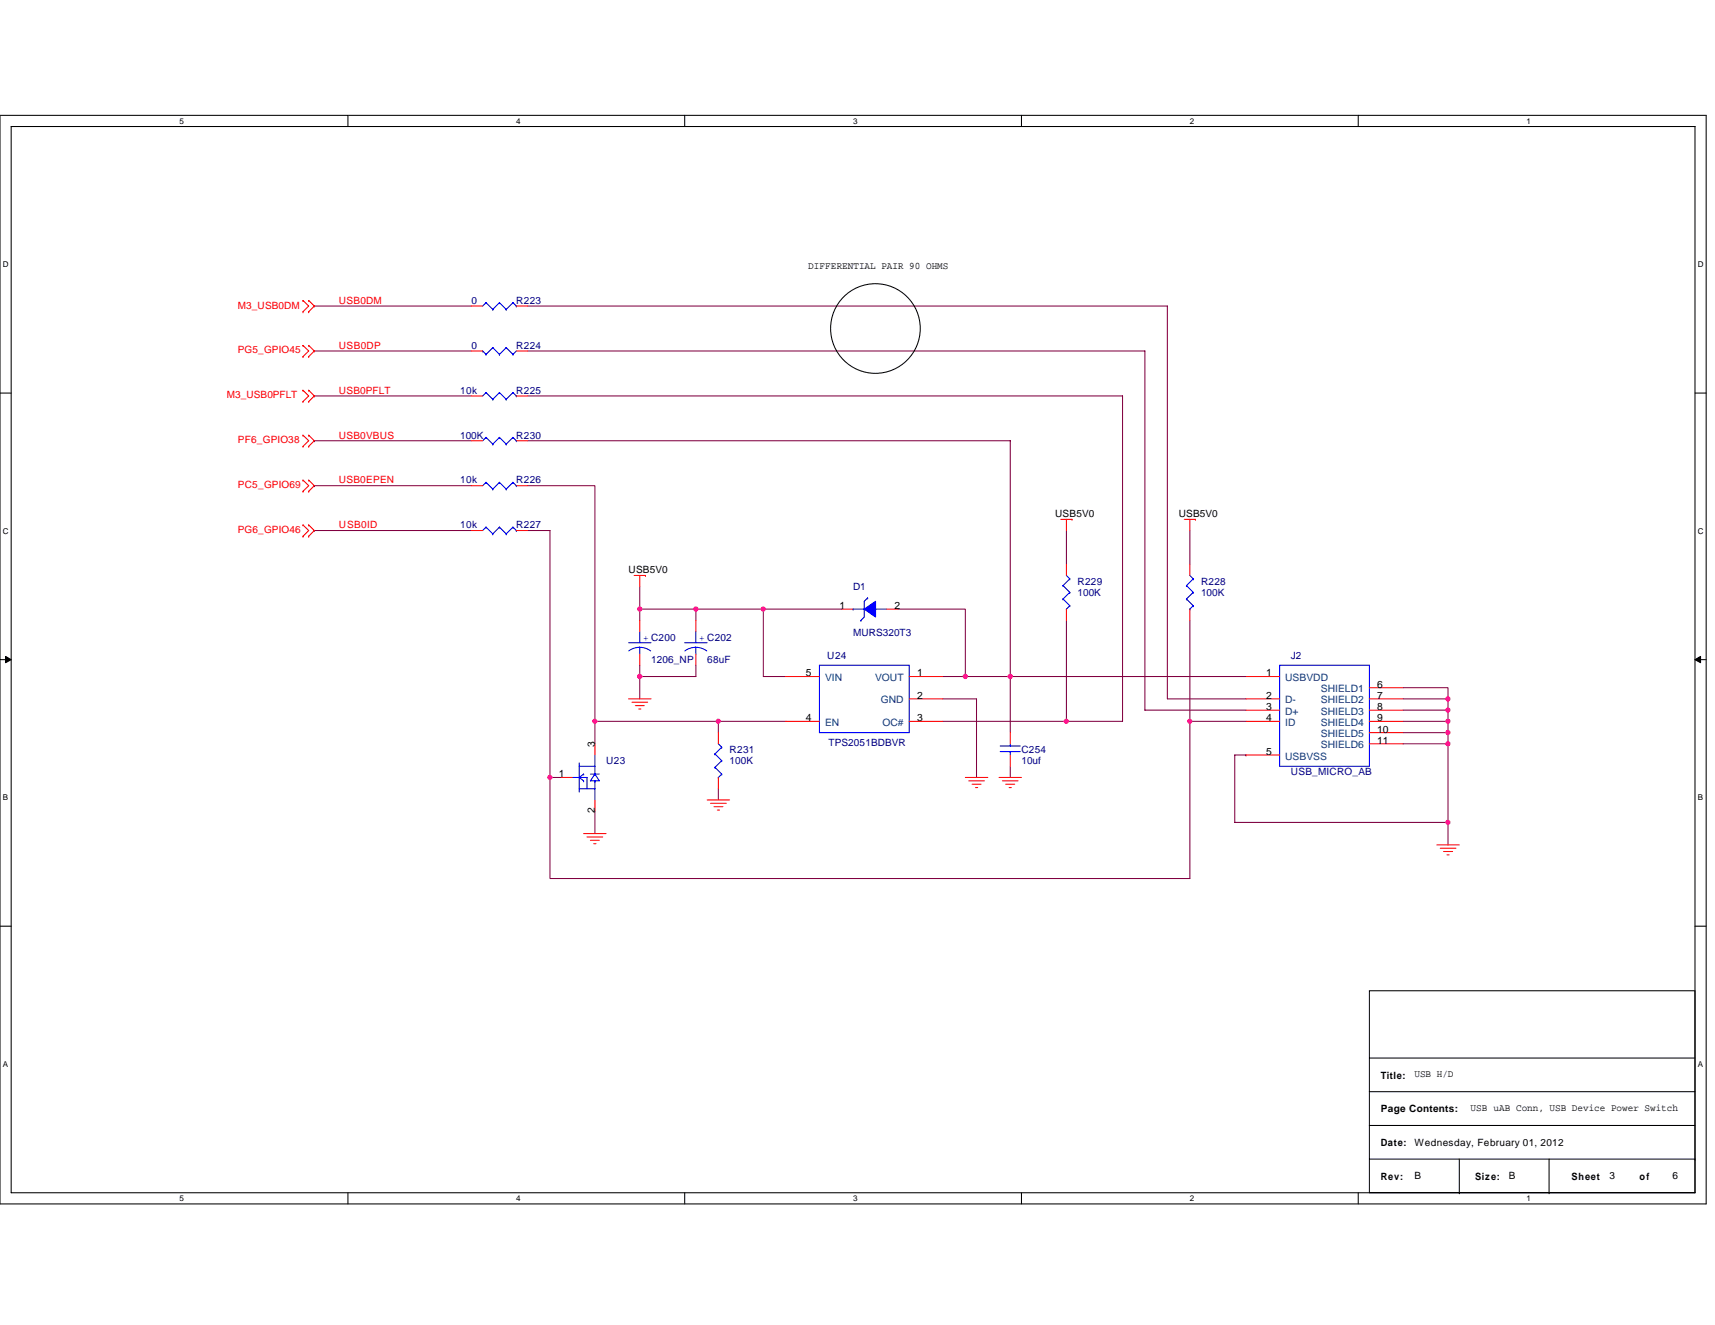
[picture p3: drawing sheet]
<svg xmlns="http://www.w3.org/2000/svg" width="279mm" height="216mm" viewBox="0 0 279 216" stroke-linecap="round" stroke-linejoin="round" font-family="sans-serif">
<path d="M0 18.8h278v177.4h-278zM1.8 20.6h274.3v173.8h-274.3z" fill="none" stroke="#000" stroke-width=".17"/>
<g fill="#fff">
<path d="M29.3 19h.7v1.4h-.7z"/>
<path d="M29.3 194.5h.7v1.5h-.7z"/>
</g>
<path d="M56.7 18.8v1.8M56.7 194.4v1.8" fill="none" stroke="#000" stroke-width=".17"/>
<g fill="#fff">
<path d="M84.1 19h.7v1.4h-.7z"/>
<path d="M84.1 194.5h.7v1.5h-.7z"/>
</g>
<path d="M111.5 18.8v1.8M111.5 194.4v1.8" fill="none" stroke="#000" stroke-width=".17"/>
<g fill="#fff">
<path d="M139 19h.7v1.4h-.7z"/>
<path d="M139 194.5h.7v1.5h-.7z"/>
</g>
<path d="M166.4 18.8v1.8M166.4 194.4v1.8" fill="none" stroke="#000" stroke-width=".17"/>
<g fill="#fff">
<path d="M193.8 19h.8v1.4h-.8z"/>
<path d="M193.8 194.5h.8v1.5h-.8z"/>
</g>
<path d="M221.3 18.8v1.8M221.3 194.4v1.8" fill="none" stroke="#000" stroke-width=".17"/>
<g fill="#fff">
<path d="M248.7 19h.7v1.4h-.7z"/>
<path d="M248.7 194.5h.7v1.5h-.7z"/>
<path d="M.5 42.3h.9v1.5h-.9z"/>
<path d="M276.6 42.3h1v1.5h-1z"/>
<path d="M.5 85.8h.9v1.4h-.9z"/>
<path d="M276.6 85.8h1v1.4h-1z"/>
</g>
<path d="M0 64.1h1.8M276.1 64.1h1.9" fill="none" stroke="#000" stroke-width=".17"/>
<g fill="#fff">
<path d="M.5 129.2h.8v1.5h-.8z"/>
<path d="M276.6 129.2h.9v1.5h-.9z"/>
</g>
<path d="M0 107.5h1.8M276.1 107.5h1.9" fill="none" stroke="#000" stroke-width=".17"/>
<path d="M.9 107l.9 .5-.9 .5zM276.1 107.5l1-.5v1z" fill="#000" stroke="#000" stroke-width=".16"/>
<g fill="#fff">
<path d="M.5 172.6h.8v1.5h-.8z"/>
<path d="M276.6 172.6h.9v1.5h-.9z"/>
</g>
<g fill="none" stroke="#000" stroke-width=".17">
<path d="M0 150.9h1.8M276.1 150.9h1.9M223.1 161.4h53v33h-53zM223.1 172.4h53M223.1 177.9h53M223.1 183.4h53M223.1 188.9h53M237.7 194.4h.1M237.7 188.9v5.5M252.4 194.4h.1M252.4 188.9v5.5M276.1 188.9h.1"/>
<circle cx="142.6" cy="53.5" r="7.3"/>
</g>
<g fill="none" stroke="#800040" stroke-width=".17">
<path d="M51.2 57.2h.1M51.2 49.9h.1M51.2 57.2h25.6M51.2 49.9h25.6M85.9 49.9h104.3v64h12.8M85.9 57.2h100.6v58.5h16.5M51.2 71.8h.1M51.2 64.5h.1M51.2 79.1h.1M51.2 71.8h25.6M51.2 64.5h25.6M51.2 79.1h25.6"/>
<path d="M85.9 79.1h11v38.4M85.9 64.5h97v53h-9.2M85.9 71.8h78.7v38.4M51.2 86.4h.1M51.2 86.4h25.6M85.9 86.4h3.7v40.3M104.2 99.3h9.2v1.8M104.2 95.6v3.7M104.2 99.3v1.8M113.4 99.3h11M124.4 99.3v10.9h3.6M124.4 99.3h12.8"/>
<path d="M146.3 99.3h11v10.9M173.7 86.4v5.5M193.8 86.4v5.5M96.9 117.5v3.7M96.9 117.5h20.1M104.2 110.2v3.7M104.2 108.4v1.8M113.4 108.4v1.8h-9.2M117 117.5h11M117 117.5v1.9M153.6 113.9h5.5v12.8M153.6 110.2h3.7"/>
<path d="M153.6 117.5h20.1M157.3 110.2h7.3M164.6 110.2v9.2M164.6 110.2h38.4M173.7 101.1v16.4M193.8 117.5v25.7h-104.2v-16.5M193.8 101.1v16.4h9.2M228.6 112.1h7.3v1.8M228.6 113.9h7.3v1.8M228.6 115.7h7.3v1.8M228.6 117.5h7.3v1.9M228.6 119.4h7.3v1.8"/>
<path d="M89.6 126.7h1.8M96.9 132.2v3.6M117 128.5v1.8M164.6 124.9v1.8M203 123h-1.8v11h34.7M203 123h.1M228.6 121.2h7.3v12.8M235.9 134v3.7"/>
</g>
<g fill="none" stroke="#f00" stroke-width=".17">
<path d="M49.4 49h.1M49.4 50.8h.1M49.4 56.3h.1M49.4 58.1h.1M49.4 49l.9 .9-.9 .9M49.4 56.3l.9 .9-.9 .9M50.3 50.8h.1M50.3 49h.1M50.3 58.1h.1M50.3 56.3h.1M50.3 49l.9 .9-.9 .9M50.3 56.3l.9 .9-.9 .9"/>
<path d="M76.8 57.2h1.8M76.8 49.9h1.8M84.1 57.2h1.8M84.1 49.9h1.8M49.4 70.9h.1M49.4 72.7h.1M49.4 78.2h.1M49.4 63.6h.1M49.4 65.4h.1M49.4 70.9l.9 .9-.9 .9M49.4 78.2l.9 .9-.9 1M49.4 63.6l.9 .9-.9 .9"/>
<path d="M50.3 72.7h.1M50.3 70.9h.1M50.3 78.2h.1M50.3 65.4h.1M50.3 63.6h.1M50.3 70.9l.9 .9-.9 .9M50.3 78.2l.9 .9-.9 1M50.3 63.6l.9 .9-.9 .9M76.8 64.5h1.8M76.8 71.8h1.8M76.8 79.1h1.8M84.1 64.5h1.8"/>
<path d="M84.1 71.8h1.8M84.1 79.1h1.8M49.4 80.1h.1M49.4 85.5h.1M49.4 87.4h.1M49.4 85.5l.9 .9-.9 1M50.3 80.1h.1M50.3 87.4h.1M50.3 85.5h.1M50.3 85.5l.9 .9-.9 1M76.8 86.4h1.8M84.1 86.4h1.8"/>
<path d="M103.3 93.8h1.9M104.2 93.8v1.8M105.2 93.8h.1M137.2 99.3h1.8M144.5 99.3h1.8M172.8 84.6h1.8M173.7 84.6v1.8M173.7 91.9v1.9M173.7 99.3v1.8M174.6 84.6h.1M192.9 84.6h1.9M193.8 84.6v1.8"/>
<path d="M193.8 91.9v1.9M193.8 99.3v1.8M194.8 84.6h.1M102.4 113.9h3.7M103 114.4h2.5M103.5 115h1.5M104.1 115.5h.3M104.2 101.1v1.8M104.2 106.6v1.8M113.4 101.1v1.8M113.4 106.6v1.8M117 119.4v1.8"/>
<path d="M128 110.2h5.5M128 117.5h5.5M148.1 110.2h5.5M148.1 113.9h5.5M148.1 117.5h5.5M164.6 119.4v1.8M203 110.2h5.5M203 115.7h5.5M203 113.9h5.5M203 117.5h5.5M223.1 115.7h5.5M223.1 113.9h5.5"/>
<path d="M223.1 117.5h5.5M223.1 112.1h5.5M223.1 119.4h5.5M91.4 126.7h1.9M95.1 135.8h3.6M95.6 136.4h2.6M96.2 136.9h1.4M96.7 137.5h.4M96.9 121.2v1.8M96.9 130.3v1.9M115.2 130.3h3.7M115.8 130.9h2.5"/>
<path d="M116.3 131.4h1.5M116.9 132h.3M117 126.7v1.8M157.3 126.7h3.6M157.8 127.2h2.6M158.4 127.8h1.4M158.9 128.3h.4M162.8 126.7h3.6M163.3 127.2h2.6M163.9 127.8h1.4M164.4 128.3h.4M164.6 123v1.9"/>
<path d="M203 123h5.5M223.1 121.2h5.5M234.1 137.7h3.6M234.6 138.2h2.6M235.2 138.7h1.4M235.7 139.3h.4"/>
</g>
<g fill="none" stroke="#00f" stroke-width=".17">
<path d="M78.6 57.2h.1M78.6 57.2l.6 .5M79.2 57.7h.1M79.2 49.3h.1M79.2 49.3l-.6 .6M79.2 49.3l1.1 1.1M80.3 56.6h.1M80.3 50.4h.1M80.3 56.6l1.1 1.1M80.3 56.6l-1.1 1.1M81.4 57.7h.1M81.4 49.3h.1"/>
<path d="M81.4 49.3l-1.1 1.1M81.4 49.3l1.1 1.1M82.5 56.6h.1M82.5 50.4h.1M82.5 56.6l1.1 1.1M82.5 56.6l-1.1 1.1M83.6 57.7h.1M83.6 49.3h.1M83.6 49.3l-1.1 1.1M83.6 49.3l.5 .6M84.1 49.9h.1M84.1 57.2l-.5 .5"/>
<path d="M79.2 64h.1M79.2 71.3h.1M79.2 78.6h.1M79.2 64l-.6 .5M79.2 64l1.1 1.1M79.2 71.3l-.6 .5M79.2 71.3l1.1 1.1M79.2 78.6l-.6 .5M79.2 78.6l1.1 1.1M80.3 65.1h.1M80.3 72.4h.1M80.3 79.7h.1"/>
<path d="M81.4 64h.1M81.4 71.3h.1M81.4 78.6h.1M81.4 64l-1.1 1.1M81.4 64l1.1 1.1M81.4 71.3l-1.1 1.1M81.4 71.3l1.1 1.1M81.4 78.6l-1.1 1.1M81.4 78.6l1.1 1.1M82.5 65.1h.1M82.5 72.4h.1M82.5 79.7h.1"/>
<path d="M83.6 64h.1M83.6 71.3h.1M83.6 78.6h.1M83.6 64l-1.1 1.1M83.6 64l.5 .5M83.6 71.3l-1.1 1.1M83.6 71.3l.5 .5M83.6 78.6l-1.1 1.1M83.6 78.6l.5 .5M84.1 64.5h.1M84.1 71.8h.1M84.1 79.1h.1"/>
<path d="M79.2 85.9h.1M79.2 85.9l-.6 .5M79.2 85.9l1.1 1.1M80.3 87h.1M81.4 85.9h.1M81.4 85.9l-1.1 1.1M81.4 85.9l1.1 1.1M82.5 87h.1M83.6 85.9h.1M83.6 85.9l-1.1 1.1M83.6 85.9l.5 .5M84.1 86.4h.1"/>
<path d="M139 99.3h.1M139 99.3h1.8M141.4 97.4l-.6 .6v2.5l-.5 .6M141.4 97.4h.1M142.6 99.3h1.9M173.2 95.4h.1M173.2 97.6h.1M173.2 95.4l1.1 1.1M173.2 97.6l1.1 1.1M173.7 99.3h.1M173.7 93.8l.6 .5M174.3 94.3h.1"/>
<path d="M174.3 96.5h.1M174.3 98.7h.1M174.3 94.3l-1.1 1.1M174.3 96.5l-1.1 1.1M174.3 98.7l-.6 .6M193.3 95.4h.1M193.3 97.6h.1M193.3 95.4l1.1 1.1M193.3 97.6l1.1 1.1M193.8 99.3h.1M193.8 93.8l.6 .5M194.4 94.3h.1"/>
<path d="M194.4 96.5h.1M194.4 98.7h.1M194.4 94.3l-1.1 1.1M194.4 96.5l-1.1 1.1M194.4 98.7l-.6 .6M102.4 104.7h3.7M102.4 106.1l.7-.4 1.1-.2 .8 .1 1 .5M104.2 105.5v1.1M104.2 102.9v1.8M111.5 104.7h3.7M113.3 105.5l.8 .1 1 .5M113.3 105.5l-1.1 .2-.6 .4"/>
<path d="M113.4 105.5v1.1M113.4 102.9v1.8M133.5 108.4h14.6v11h-14.6zM140.3 101.1h.1M208.5 108.4h14.6v16.5h-14.6zM93.3 126.7h1.1M94.4 124.3v4.8M94.4 126.7h1.2v1.8M94.4 124.9h2.5M94.4 128.5h2.5M94.4 126.7l.7 .5M95.1 126.1h.1"/>
<path d="M95.1 127.2h.1M95.1 126.1l-.7 .6M96.2 126.1h1.4M96.9 123v3.1M96.9 126.1l.7 1.1h-1.4zM96.9 126.1h.1M96.9 127.2h.1M96.9 127.2v3.1M116.5 122.9h.1M116.5 125h.1M116.5 122.9l1.1 1.1M116.5 125l1.1 1.1"/>
<path d="M117 126.7h.1M117 121.2l.6 .6M117.6 121.8h.1M117.6 124h.1M117.6 126.1h.1M117.6 121.8l-1.1 1.1M117.6 124l-1.1 1M117.6 126.1l-.6 .6M162.9 122.5h3.3M162.9 121.6h3.3M164.6 121.2v.4M164.6 122.5h.1"/>
<path d="M164.6 122.5v.5"/>
</g>
<path d="M140.8 99.3l1.8-1.3v2.5z" fill-rule="evenodd" fill="#00f" stroke="#00f" stroke-width=".17"/>
<g fill="#f0f" stroke="#f0f" stroke-width=".17">
<circle cx="117" cy="117.5" r=".35"/>
<circle cx="104.2" cy="99.2" r=".36"/>
<circle cx="104.2" cy="110.2" r=".36"/>
<circle cx="89.6" cy="126.7" r=".35"/>
<circle cx="193.8" cy="117.5" r=".35"/>
<circle cx="96.9" cy="117.5" r=".35"/>
<circle cx="113.4" cy="99.2" r=".36"/>
<circle cx="157.2" cy="110.2" r=".36"/>
<circle cx="124.3" cy="99.2" r=".35"/>
<circle cx="173.7" cy="117.5" r=".36"/>
<circle cx="164.6" cy="110.2" r=".36"/>
<circle cx="235.9" cy="134" r=".35"/>
<circle cx="235.9" cy="113.9" r=".36"/>
<circle cx="235.9" cy="115.7" r=".35"/>
<circle cx="235.9" cy="117.5" r=".35"/>
<circle cx="235.9" cy="119.4" r=".36"/>
<circle cx="235.9" cy="121.2" r=".35"/>
</g>
<g font-size="1.7">
<text x="136.8" y="99.2">1</text>
<text x="145.7" y="99.2">2</text>
<text x="131.3" y="110.2">5</text>
<text x="149.4" y="110.2">1</text>
<text x="149.4" y="113.9">2</text>
<text x="206.3" y="110.2">1</text>
<text x="206.3" y="113.9">2</text>
<text x="224.4" y="112">6</text>
<text x="224.4" y="113.9">7</text>
<text x="131.3" y="117.5">4</text>
<text x="149.4" y="117.5">3</text>
<text x="206.3" y="115.7">3</text>
<text x="206.3" y="117.5">4</text>
<text x="224.4" y="115.7">8</text>
<text x="224.4" y="117.5">9</text>
<text x="224.4" y="119.4">10</text>
<text x="96.9" y="121.8" transform="rotate(-90 96.9 121.8)">3</text>
<text x="206.3" y="123">5</text>
<text x="224.4" y="121.2">11</text>
<text x="91.1" y="126.7">1</text>
<text x="96.9" y="132.5" transform="rotate(-90 96.9 132.5)">2</text>
</g>
<g font-size="1.7" fill="#004080">
<text x="134.4" y="111">VIN</text>
<text x="142.6" y="111">VOUT</text>
<text x="209.4" y="111">USBVDD</text>
<text x="215.2" y="112.8">SHIELD1</text>
<text x="134.4" y="118.3">EN</text>
<text x="143.5" y="114.6">GND</text>
<text x="143.8" y="118.3">OC#</text>
<text x="209.4" y="116.5">D+</text>
<text x="209.4" y="114.6">D-</text>
<text x="209.4" y="118.3">ID</text>
<text x="215.2" y="114.6">SHIELD2</text>
<text x="215.2" y="116.5">SHIELD3</text>
<text x="215.2" y="118.3">SHIELD4</text>
<text x="209.4" y="123.8">USBVSS</text>
<text x="215.2" y="120.1">SHIELD5</text>
<text x="215.2" y="121.9">SHIELD6</text>
</g>
<g font-size="1.6">
<text x="131.7" y="43.8">DIFFERENTIAL PAIR 90 OHMS</text>
<text x="171.9" y="84.3">USB5V0</text>
<text x="192" y="84.3">USB5V0</text>
<text x="102.4" y="93.4">USB5V0</text>
<text x="224.9" y="175.7">Title:</text>
<text x="230.4" y="175.5">USB H/D</text>
<text x="224.9" y="181.2">Page Contents:</text>
<text x="239.6" y="181">USB uAB Conn, USB Device Power Switch</text>
<text x="224.9" y="186.7">Date:</text>
<text x="230.4" y="186.7">Wednesday, February 01, 2012</text>
<text x="224.9" y="192.2">Rev:</text>
<text x="230.4" y="192.2">B</text>
<text x="240.3" y="192.2">Size:</text>
<text x="245.8" y="192.2">B</text>
<text x="256" y="192.2">Sheet</text>
<text x="262.2" y="192.2">3</text>
<text x="267.1" y="192.2">of</text>
<text x="272.5" y="192.2">6</text>
</g>
<g font-size="1.6" fill="#f00">
<text x="38.8" y="50.3">M3_USB0DM</text>
<text x="55.2" y="49.5">USB0DM</text>
<text x="38.8" y="57.6">PG5_GPIO45</text>
<text x="55.2" y="56.8">USB0DP</text>
<text x="36.9" y="64.9">M3_USB0PFLT</text>
<text x="55.2" y="64.2">USB0PFLT</text>
<text x="55.2" y="71.5">USB0VBUS</text>
<text x="38.8" y="72.2">PF6_GPIO38</text>
<text x="38.8" y="79.5">PC5_GPIO69</text>
<text x="55.2" y="78.8">USB0EPEN</text>
<text x="38.8" y="86.8">PG6_GPIO46</text>
<text x="55.2" y="86.1">USB0ID</text>
</g>
<g font-size="1.6" fill="#000080">
<text x="76.8" y="49.5">0</text>
<text x="84.1" y="49.5">R223</text>
<text x="76.8" y="56.9">0</text>
<text x="84.1" y="56.9">R224</text>
<text x="75" y="64.2">10k</text>
<text x="84.1" y="64.2">R225</text>
<text x="75" y="71.5">100K</text>
<text x="84.1" y="71.5">R230</text>
<text x="75" y="78.8">10k</text>
<text x="84.1" y="78.8">R226</text>
<text x="75" y="86.1">10k</text>
<text x="84.1" y="86.1">R227</text>
<text x="175.6" y="95.2">R229</text>
<text x="195.7" y="95.2">R228</text>
<text x="139" y="96.2">D1</text>
<text x="175.6" y="97.1">100K</text>
<text x="195.7" y="97.1">100K</text>
<text x="134.8" y="107.3">U24</text>
<text x="139" y="103.7">MURS320T3</text>
<text x="210.3" y="107.3">J2</text>
<text x="106.1" y="108.1">1206_NP</text>
<text x="115.2" y="108.1">68uF</text>
<text x="98.7" y="124.5">U23</text>
<text x="118.9" y="122.7">R231</text>
<text x="118.9" y="124.5">100K</text>
<text x="135" y="121.6">TPS2051BDBVR</text>
<text x="166.4" y="122.7">C254</text>
<text x="166.4" y="124.5">10uf</text>
<text x="210.3" y="126.3">USB_MICRO_AB</text>
</g>
<g font-size="1.6" fill="#00f">
<text x="104.8" y="104.4">+ C200</text>
<text x="113.9" y="104.4">+ C202</text>
</g>
<g font-size="1.3">
<text x="29.3" y="20.2">5</text>
<text x="84.1" y="20.2">4</text>
<text x="139" y="20.2">3</text>
<text x="193.8" y="20.2">2</text>
<text x="248.7" y="20.2">1</text>
<text x=".5" y="43.5">D</text>
<text x="276.6" y="43.5">D</text>
<text x=".5" y="87">C</text>
<text x="276.6" y="87">C</text>
<text x=".5" y="130.4">B</text>
<text x="276.6" y="130.4">B</text>
<text x=".5" y="173.8">A</text>
<text x="276.6" y="173.8">A</text>
<text x="29.3" y="195.7">5</text>
<text x="84.1" y="195.7">4</text>
<text x="139" y="195.7">3</text>
<text x="193.8" y="195.7">2</text>
<text x="248.7" y="195.7">1</text>
</g>
</svg>
